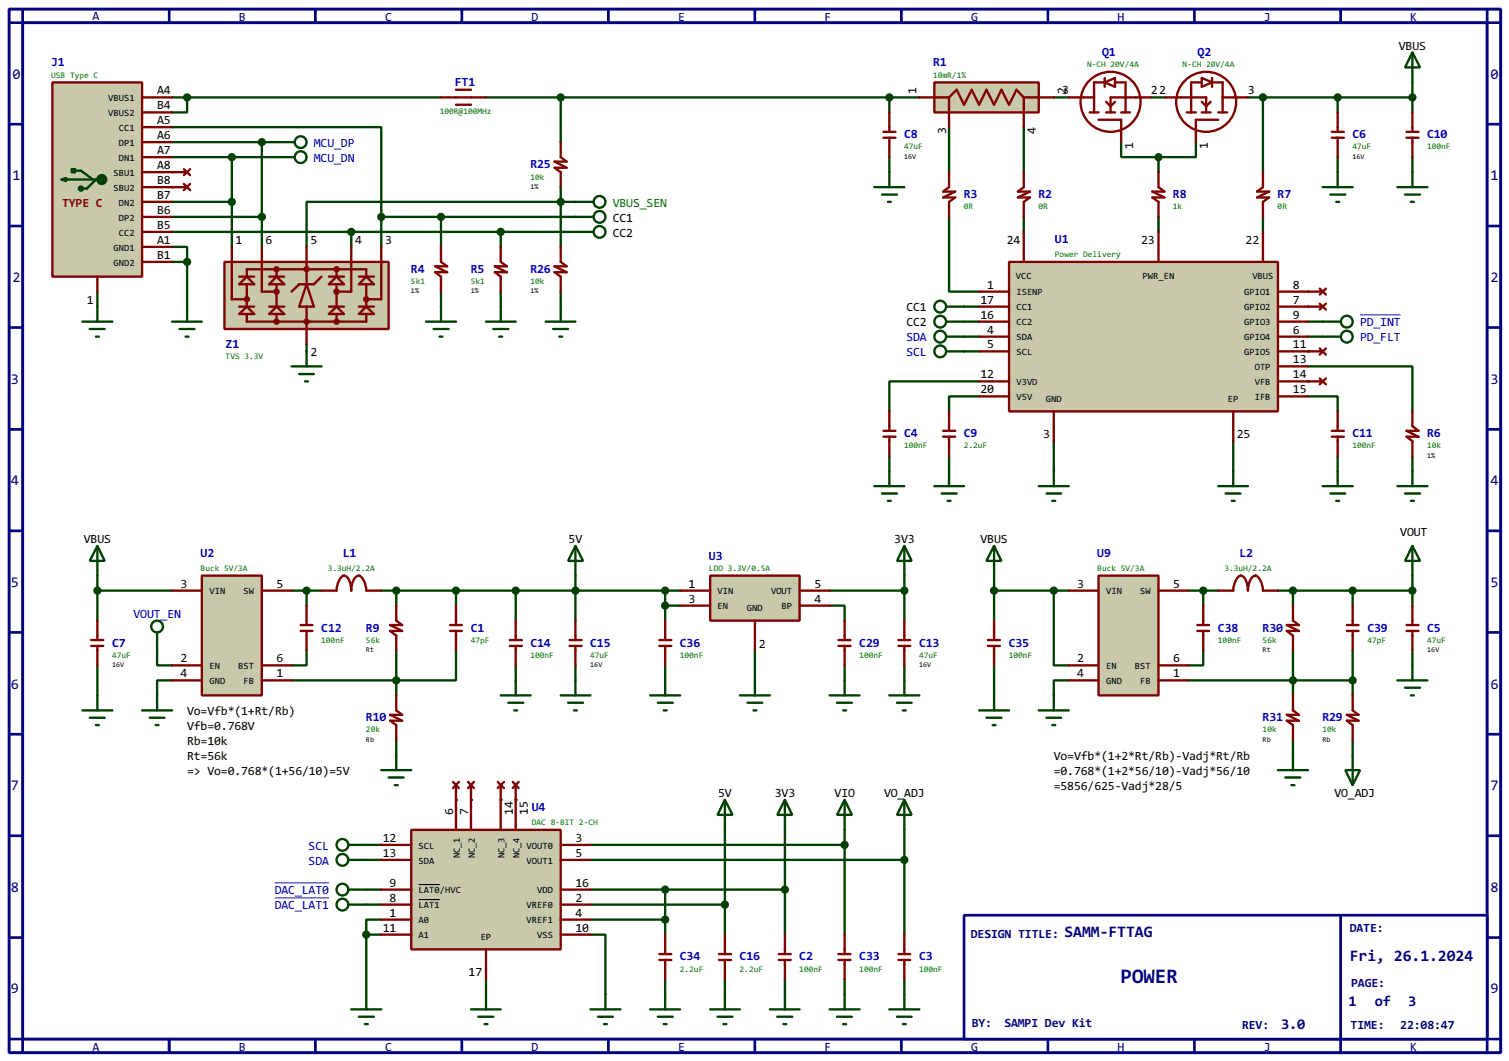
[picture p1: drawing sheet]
<svg xmlns="http://www.w3.org/2000/svg" width="256mm" height="180mm" viewBox="0 0 256 180" stroke-linecap="round" stroke-linejoin="round" font-family="sans-serif">
<path d="M1.6 1.6h253.5v177.3h-253.5zM3.9 3.9h248.9v172.7h-248.9z" fill="none" stroke="#000080" stroke-width=".5"/>
<path d="M3.9 1.6v2.3h-2.3M28.8 1.6v2.3" fill="none" stroke="#000080" stroke-width=".45"/>
<path d="M163.9 155.5h88.9v21.1h-88.9z" fill="#fff" stroke="#000080" stroke-width=".45"/>
<g fill="none" stroke="#000080" stroke-width=".45">
<path d="M53.6 1.6v2.3M78.5 1.6v2.3M103.4 1.6v2.3M128.3 1.6v2.3M153.2 1.6v2.3M178.1 1.6v2.3M203 1.6v2.3M227.9 1.6v2.3M252.8 1.6v2.3h2.3M1.6 21.1h2.3M1.6 38.4h2.3M252.8 21.1h2.3"/>
<path d="M252.8 38.4h2.3M1.6 55.7h2.3M252.8 55.7h2.3M1.6 73h2.3M252.8 73h2.3M1.6 90.2h2.3M252.8 90.2h2.3M1.6 107.5h2.3M252.8 107.5h2.3M1.6 124.8h2.3M252.8 124.8h2.3M1.6 142h2.3"/>
<path d="M1.6 159.3h2.3M227.9 155.5v23.4M252.8 142h2.3M252.8 159.3h2.3M1.6 176.6h2.3v2.3M28.8 176.6v2.3M53.6 176.6v2.3M78.5 176.6v2.3M103.4 176.6v2.3M128.3 176.6v2.3M153.2 176.6v2.3M178.1 176.6v2.3"/>
<path d="M203 176.6v2.3M255.1 176.6h-2.3v2.3"/>
</g>
<g fill="none" stroke="#004000" stroke-width=".4">
<path d="M29.3 16.6h45.7M151.2 16.6v2.5M195.6 16.6h2.6M29.3 21.6h35.5v15.3M29.3 26.7h17.7M29.3 24.2h17.7M39.4 26.7v15.3M44.5 24.2v17.8M64.8 36.9v5.1M64.8 36.9h33M75 36.9v5.1M85.1 39.4v2.6"/>
<path d="M97.8 39.4h-38.1v2.6M151.2 26.7v2.6M227.4 26.7v2.6M16.6 49.6v2.5M29.3 42h2.5v10.1M52.1 58.5v1.2M75 49.6v2.5M85.1 49.6v2.5M161.3 77.5v2.6M227.4 77.5v2.6M240.1 77.5v2.6M16.6 113.1v5.1"/>
<path d="M29.3 115.6h-2.6v2.6M49.6 100.4h5.1M49.6 115.6h17.8M64.8 100.4h2.6v2.5M67.4 110.5v7.7M87.7 100.4v5.1M87.7 113.1v2.5M97.8 113.1v2.5M67.4 125.8v2.5"/>
</g>
<circle cx="29.3" cy="29.3" r=".2" fill="#004000"/>
<path d="M31.8 16.6v2.5h-2.5M29.3 39.4h30.4M29.3 36.9h15.2M29.3 34.3h10.1M29.3 44.5h2.5" fill="none" stroke="#004000" stroke-width=".4"/>
<circle cx="29.3" cy="31.8" r=".2" fill="#004000"/>
<g fill="none" stroke="#004000" stroke-width=".4">
<path d="M151.2 16.6h5.1M179.1 16.6h2.6M212.1 16.6h15.3v2.5M214.7 16.6v12.7M190.6 24.2v2.5h6.3M196.9 26.7v2.6M203.3 24.2v2.5h-6.4M240.1 26.7v2.6M163.9 57.2h2.5M163.9 59.7h2.5M222.3 57.2h2.5M151.2 77.5v2.6"/>
<path d="M179.1 75v5.1M52.1 110.5v2.6h-2.5M52.1 100.4v2.5M77.5 110.5v5.1h-10.1M123.2 166.4v2.6M133.4 166.4v2.6M153.7 166.4v2.6"/>
</g>
<g fill="#004000">
<circle cx="222.3" cy="52.1" r=".2"/>
<circle cx="222.3" cy="49.6" r=".2"/>
</g>
<path d="M222.3 54.7h2.5" fill="none" stroke="#004000" stroke-width=".4"/>
<circle cx="222.3" cy="59.7" r=".2" fill="#004000"/>
<path d="M163.9 52.1h2.5M163.9 54.7h2.5M166.4 64.8h-15.2v5.1M222.3 67.4h5.1v2.5" fill="none" stroke="#004000" stroke-width=".4"/>
<circle cx="222.3" cy="64.8" r=".2" fill="#004000"/>
<g fill="none" stroke="#004000" stroke-width=".4">
<path d="M82.6 16.6h68.6M95.3 16.6v7.6M95.3 31.8v10.2M97.8 34.3h-45.7v7.7M161.3 36.9v12.7h5.1M161.3 21.6v7.7M174 21.6v7.7M174 36.9v2.5M196.9 36.9v2.5M214.7 36.9v2.5M95.3 49.6v2.5M166.4 67.4h-5.1v2.5"/>
<path d="M209.6 75v5.1M222.3 62.3h17.8v7.6M153.7 97.8v7.7M67.4 100.4h20.3M77.5 100.4v2.5M128.3 110.5v5.1M141 102.9h2.6v2.6M141 100.4h12.7M143.6 113.1v2.5M153.7 113.1v2.5M240.1 110.5v2.6M64.8 156.3h-2.5v12.7"/>
<path d="M113.1 166.4v2.6M143.6 166.4v2.6"/>
</g>
<g fill="#004000">
<circle cx="77.5" cy="135.9" r=".2"/>
<circle cx="80.1" cy="135.9" r=".2"/>
</g>
<path d="M62.3 143.6h2.5M62.3 158.8h2.5M100.4 158.8h2.5v10.2M82.6 166.4v2.6" fill="none" stroke="#004000" stroke-width=".4"/>
<g fill="#004000">
<circle cx="87.7" cy="135.9" r=".2"/>
<circle cx="85.1" cy="135.9" r=".2"/>
</g>
<g fill="none" stroke="#004000" stroke-width=".4">
<path d="M227.4 16.6h12.7M240.1 14v5.1M14 54.7h5.1M15.3 55.9h2.5M16.3 57.2h.5M16.6 52.1v2.6M29.3 54.7h5M30.5 55.9h2.6M31.6 57.2h.5M31.8 52.1v2.6M16.6 97.8v7.7M97.8 97.8v7.7"/>
<path d="M169 97.8v7.7M240.1 97.8v5.1M16.6 100.4h12.7M26.7 110.5v2.6h2.6M87.7 100.4h27.9M113.1 100.4v5.1M113.1 113.1v2.5M113.1 102.9h2.5M169 100.4h12.7M169 113.1v5.1M179.1 100.4v12.7h2.6M181.7 115.6h-2.6v2.6"/>
<path d="M202 100.4h5.1M202 115.6h27.9M204.5 110.5v2.6h-2.5M204.5 100.4v2.5M217.2 100.4h22.9M219.8 100.4v2.5M219.8 110.5v7.7M229.9 100.4v2.5M229.9 110.5v7.7M219.8 125.8v2.5M229.9 125.8v2.5M62.3 146.1h2.5"/>
<path d="M62.3 151.2h2.5M62.3 153.7h2.5M100.4 146.1h53.3M100.4 151.2h33M100.4 153.7h22.8M100.4 143.6h43.2M100.4 156.3h12.7M113.1 151.2v7.6M123.2 141v17.8M133.4 141v17.8M143.6 141v17.8M153.7 141v17.8"/>
</g>
<g fill="#004000" stroke="#004000" stroke-width=".4">
<circle cx="31.8" cy="44.5" r=".5"/>
<circle cx="31.8" cy="16.6" r=".5"/>
</g>
<path d="M75 16.6h7.6M77.5 15.3h2.6M77.5 17.8h2.6" fill="none" stroke="#800000" stroke-width=".4"/>
<path d="M38.2 44.5h27.9v11.4h-27.9z" fill="#c8c8aa" stroke="#800000" stroke-width=".4"/>
<g fill="none" stroke="#800000" stroke-width=".4">
<path d="M151.2 19.1v3.3M227.4 19.1v3.3M150.2 22.4h2M150.2 23.4h2M151.2 23.4v3.3M214.7 29.3v2.5l-1 .8h2l-2 1h2l-1 .7v2.6M226.4 22.4h2M226.4 23.4h2M227.4 23.4v3.3M39.4 42v8.9h2.6M40.7 47h2.5M40.7 48.3l1.3-1.3 1.2 1.3z"/>
<path d="M40.7 52.1h2.5M40.7 53.4l1.3-1.3 1.2 1.3zM42 47v-1.2h20.3v1.2M42 48.3v3.8M42 53.4v1.3h20.3v-1.3M44.5 42v7.6h2.5M45.8 47h2.5M45.8 52.1h2.5M45.8 53.4l1.2-1.3 1.3 1.3zM47 47l1.3 1.3h-2.5zM47 45.8v1.2M47 48.3v3.8"/>
<path d="M47 53.4v1.3M52.1 48.3l1.3 3.8h-2.5zM52.1 42v6.3M52.1 52.1v6.4M54.7 47l-1.3 1.3h-2.5l-1.3 1.3M55.9 47h2.6M55.9 48.3l1.3-1.3 1.3 1.3zM55.9 52.1h2.6M55.9 53.4l1.3-1.3 1.3 1.3zM57.2 45.8v1.2M57.2 48.3v3.8M57.2 53.4v1.3"/>
<path d="M59.7 42v7.6h-2.5M61 47h2.6M61 52.1h2.6M61 53.4l1.3-1.3 1.3 1.3zM62.3 47l1.3 1.3h-2.6zM62.3 48.3v3.8M64.8 42v8.9h-2.5M75 42v2.5l1 .8h-2l2 1h-2l1 .7v2.6M85.1 42v2.5l1.1 .8h-2.1l2.1 1h-2.1l1 .7v2.6M160.3 73.2h2.1M160.3 74.2h2.1M161.3 69.9v3.3"/>
<path d="M161.3 74.2v3.3M226.4 73.2h2M226.4 74.2h2M227.4 69.9v3.3M227.4 74.2v3.3M240.1 69.9v2.5l1 .8h-2l2 1h-2l1 .8v2.5M15.5 108.8h2.1M15.5 109.8h2.1M16.6 105.5v3.3M16.6 109.8v3.3"/>
</g>
<g fill="#800000" stroke="#800000" stroke-width=".4">
<circle cx="52.1" cy="45.8" r=".35"/>
<circle cx="57.2" cy="45.8" r=".35"/>
<circle cx="47" cy="45.8" r=".35"/>
<circle cx="47" cy="54.7" r=".35"/>
<circle cx="57.2" cy="54.7" r=".35"/>
<circle cx="52.1" cy="54.7" r=".35"/>
<circle cx="47" cy="49.6" r=".35"/>
<circle cx="41.9" cy="50.9" r=".35"/>
<circle cx="57.2" cy="49.6" r=".35"/>
<circle cx="62.2" cy="50.9" r=".35"/>
</g>
<g fill="none" stroke="#004000" stroke-width=".4">
<path d="M240.1 8.9l1.3 2.6h-2.6zM240.1 8.9v5.1M47 26.7h3.1M47 24.2h3.1M97.8 36.9h3.1M97.8 39.4h3.1M148.6 31.8h5.1M149.9 33.1h2.6M150.9 34.3h.5M151.2 29.3v2.5M224.8 31.8h5.1M226.1 33.1h2.6"/>
<path d="M227.1 34.3h.5M227.4 29.3v2.5M52.1 59.7v2.6M72.4 54.7h5.1M73.7 55.9h2.6M74.7 57.2h.5M75 52.1v2.6M82.6 54.7h5.1M83.9 55.9h2.5M84.9 57.2h.5M85.1 52.1v2.6M160.8 52.1h3.1"/>
<path d="M160.8 54.7h3.1M49.6 62.3h5.1M50.9 63.6h2.5M51.9 64.8h.5M148.6 82.6h5.1M149.9 83.9h2.6M150.9 85.1h.5M151.2 80.1v2.5M158.8 82.6h5.1M160.1 83.9h2.5M161.1 85.1h.5M161.3 80.1v2.5"/>
<path d="M176.6 82.6h5.1M177.9 83.9h2.5M178.9 85.1h.5M179.1 80.1v2.5M207.1 82.6h5M208.3 83.9h2.6M209.4 85.1h.5M209.6 80.1v2.5M224.8 82.6h5.1M226.1 83.9h2.6M227.1 85.1h.5M227.4 80.1v2.5"/>
<path d="M237.5 82.6h5.1M238.8 83.9h2.6M239.8 85.1h.5M240.1 80.1v2.5M16.6 118.2v2.5M14 120.7h5.1M15.3 122h2.5M16.3 123.2h.5"/>
<circle cx="51.1" cy="26.7" r="1"/>
<circle cx="51.1" cy="24.2" r="1"/>
<circle cx="101.9" cy="36.9" r="1"/>
<circle cx="101.9" cy="39.4" r="1"/>
<circle cx="159.8" cy="54.7" r="1"/>
<circle cx="159.8" cy="52.1" r="1"/>
</g>
<g fill="#004000" stroke="#004000" stroke-width=".4">
<circle cx="44.5" cy="36.9" r=".5"/>
<circle cx="39.4" cy="34.3" r=".5"/>
<circle cx="59.7" cy="39.4" r=".5"/>
<circle cx="151.1" cy="16.6" r=".5"/>
<circle cx="64.8" cy="36.9" r=".5"/>
<circle cx="74.9" cy="36.9" r=".5"/>
<circle cx="85.1" cy="39.4" r=".5"/>
<circle cx="39.4" cy="26.7" r=".5"/>
<circle cx="44.5" cy="24.2" r=".5"/>
</g>
<path d="M34.3 97.8h10.2v20.4h-10.2z" fill-rule="evenodd" fill="#c8c8aa" stroke="#800000" stroke-width=".4"/>
<g fill="none" stroke="#800000" stroke-width=".4">
<path d="M181.7 16.6h4.3M185.2 19.1h1.5M187.8 14h-1.8v5.1M187.8 13.3v1.5M187.8 14l1.7-.7v1.5zM188 19.1h1.5M188 17.3l.8 .8 .7-.8M189.5 14h1.8v5.1M190.6 19.1h1.5M195.6 16.6h-6.8v2.5M198.2 16.6h6.8v2.5M201.7 19.1h1.6"/>
<path d="M204.3 19.1h1.5M204.3 14h-1.8v5.1M204.3 17.3l.7 .8 .8-.8M204.3 13.3l1.7 .7-1.7 .8zM206 14h1.8v5.1M206 13.3v1.5M207.1 19.1h1.5M207.8 16.6h4.3M29.3 29.3h2.5M29.3 31.8h2.5M31.3 28.8l1 1M31.3 31.3l1 1"/>
<path d="M32.3 28.8l-1 1M32.3 31.3l-1 1M186.7 20.4h3.9v3.8M207.1 20.4h-3.8v3.8M222.3 49.6h2.5M222.3 52.1h2.5M222.3 59.7h2.5M224.3 49.1l1.1 1M224.3 51.6l1.1 1M224.3 59.2l1.1 1.1M225.4 49.1l-1.1 1M225.4 51.6l-1.1 1"/>
<path d="M225.4 59.2l-1.1 1.1M222.3 64.8h2.5M224.3 64.3l1.1 1M225.4 64.3l-1.1 1M29.3 115.6h5M29.3 113.1h5M29.3 100.4h5M44.5 115.6h5.1M44.5 113.1h5.1M44.5 100.4h5.1M54.7 100.4h2.5a2.75 2.75 0 0 1 1.3-2.6 1.5 1.5 0 0 1 1 1.3l.2 1.3a3.2 3.2 0 0 1 .9-2.5l.4-.1a2.75 2.75 0 0 1 1.3 2.6h2.5M67.4 102.9v2.6l1 .7h-2.1l2.1 1h-2.1l1.1 .8v2.5"/>
<path d="M67.4 118.2v2.5l1 .8h-2.1l2.1 1h-2.1l1.1 .7v2.6M86.7 108.8h2M86.7 109.8h2M87.7 105.5v3.3M87.7 109.8v3.3M96.8 108.8h2.1M96.8 109.8h2.1M97.8 105.5v3.3M97.8 109.8v3.3"/>
<circle cx="188.7" cy="17.3" r="5.1"/>
<circle cx="205" cy="17.3" r="5.1"/>
</g>
<g fill="none" stroke="#004000" stroke-width=".4">
<path d="M237.5 31.8h5.1M238.8 33.1h2.6M239.8 34.3h.5M240.1 29.3v2.5M160.8 59.7h3.1M160.8 57.2h3.1M16.6 92.8l1.2 2.5h-2.5zM16.6 92.8v5M97.8 92.8l1.3 2.5h-2.5zM97.8 92.8v5M153.7 92.8l1.3 2.5h-2.5zM153.7 92.8v5"/>
<path d="M26.7 118.2v2.5M85.1 118.2h5.1M86.4 119.4h2.6M87.7 115.6v2.6M95.3 118.2h5.1M96.6 119.4h2.5M97.8 115.6v2.6M151.2 118.2h5.1M152.5 119.4h2.5M153.7 115.6v2.6M24.2 120.7h5.1M25.5 122h2.5"/>
<path d="M26.5 123.2h.5M64.8 130.9h5.1M66.1 132.1h2.5M67.1 133.4h.5M67.4 128.3v2.6M87.4 120.7h.5M97.6 120.7h.5M153.5 120.7h.5"/>
<circle cx="159.8" cy="57.2" r="1"/>
<circle cx="159.8" cy="59.7" r="1"/>
</g>
<g fill="#004000" stroke="#004000" stroke-width=".4">
<circle cx="52.1" cy="100.4" r=".5"/>
<circle cx="67.3" cy="115.6" r=".5"/>
<circle cx="87.6" cy="100.4" r=".5"/>
<circle cx="67.3" cy="100.4" r=".5"/>
</g>
<path d="M8.9 14h15.3v33h-15.3z" fill="#c8c8aa" stroke="#800000" stroke-width=".4"/>
<g fill="none" stroke="#004000" stroke-width=".4">
<path d="M10.5 30.5l.7-.2v.5zM11.2 30.5h6.1M12.2 28.8h.6v.5h-.6zM12.5 28.8v.5M12.8 29h1l2 1.5M16.3 30.5l-1.5 1.6h-1M224.8 54.7h3.1M224.8 57.2h3.1M125.8 118.2h5.1M127.1 119.4h2.5M128.3 115.6v2.6M123.2 135.9l1.3 2.6h-2.5z"/>
<path d="M123.2 135.9v5.1M128.1 120.7h.5M153.7 135.9l1.3 2.6h-2.5zM153.7 135.9v5.1M59.2 143.6h3.1M59.2 146.1h3.1M120.7 171.5h5.1M122 172.8h2.5M123 174h.5M123.2 169v2.5M130.9 171.5h5M132.1 172.8h2.6"/>
<path d="M133.2 174h.5M133.4 169v2.5M151.2 171.5h5.1M152.5 172.8h2.5M153.5 174h.5M153.7 169v2.5"/>
<circle cx="13.7" cy="32.1" r=".35"/>
<circle cx="17.3" cy="30.5" r=".75"/>
<circle cx="17.3" cy="30.5" r=".5"/>
<circle cx="17.3" cy="30.5" r=".25"/>
<circle cx="228.9" cy="54.7" r="1"/>
<circle cx="228.9" cy="57.2" r="1"/>
<circle cx="58.2" cy="143.6" r="1"/>
<circle cx="58.2" cy="146.1" r="1"/>
</g>
<g fill="none" stroke="#800000" stroke-width=".4">
<path d="M24.2 16.6h5.1M24.2 19.1h5.1M240.1 19.1v3.3M24.2 21.6h5.1M24.2 24.2h5.1M24.2 26.7h5.1M24.2 29.3h5.1M24.2 39.4h5.1M24.2 36.9h5.1M24.2 34.3h5.1M24.2 31.8h5.1M196.9 29.3v2.5l1 .8h-2l2 1h-2l1 .7v2.6"/>
<path d="M239.1 22.4h2M239.1 23.4h2M240.1 23.4v3.3M16.6 47v2.6M24.2 42h5.1M24.2 44.5h5.1M150.2 73.2h2M150.2 74.2h2M151.2 69.9v3.3M151.2 74.2v3.3M51.1 106.2h2M51.1 107.2h2"/>
<path d="M52.1 102.9v3.3M52.1 107.2v3.3M76.5 106.2h2M76.5 107.2h2M77.5 102.9v3.3M77.5 107.2v3.3M123.2 158.8v3.3M133.4 158.8v3.3M153.7 158.8v3.3M122.2 162.1h2.1M122.2 163.1h2.1M123.2 163.1v3.3"/>
<path d="M132.4 162.1h2M132.4 163.1h2M133.4 163.1v3.3M152.7 162.1h2M152.7 163.1h2M153.7 163.1v3.3"/>
</g>
<path d="M231.2 53.5h6.9" fill="none" stroke="#0000c0" stroke-width=".17"/>
<path d="M158.8 14h17.8v5.1h-17.8z" fill="#c8c8aa" stroke="#800000" stroke-width=".4"/>
<path d="M156.3 16.6h5M161.3 16.6l1.3-1.3 1.3 2.5 1.3-2.5 1.2 2.5 1.3-2.5 1.3 2.5 1.2-2.5 1.3 2.5 1.3-2.5 1.2 1.3M161.3 16.6v5M174 16.6h5.1M174 16.6v5" fill="none" stroke="#800000" stroke-width=".4"/>
<g fill="#004000" stroke="#004000" stroke-width=".4">
<circle cx="227.3" cy="16.6" r=".5"/>
<circle cx="214.6" cy="16.6" r=".5"/>
<circle cx="196.9" cy="26.7" r=".5"/>
</g>
<path d="M171.5 44.5h45.7v25.4h-45.7z" fill-rule="evenodd" fill="#c8c8aa" stroke="#800000" stroke-width=".4"/>
<g fill="none" stroke="#800000" stroke-width=".4">
<path d="M161.3 29.3v2.5l-1 .8h2.1l-2.1 1h2.1l-1.1 .7v2.6M174 29.3v2.5l-1 .8h2.1l-2.1 1h2.1l-1.1 .7v2.6M174 39.4v5.1M196.9 39.4v5.1M214.7 39.4v5.1M166.4 49.6h5.1M166.4 57.2h5.1M166.4 59.7h5.1M166.4 52.1h5.1M166.4 54.7h5.1M217.2 49.6h5.1M217.2 57.2h5.1"/>
<path d="M217.2 59.7h5.1M217.2 52.1h5.1M217.2 54.7h5.1M166.4 64.8h5.1M166.4 67.4h5.1M179.1 69.9v5.1M209.6 69.9v5.1M217.2 64.8h5.1M217.2 67.4h5.1M217.2 62.3h5.1M152.7 108.8h2M152.7 109.8h2"/>
<path d="M153.7 105.5v3.3M153.7 109.8v3.3M239.1 106.2h2M239.1 107.2h2M240.1 102.9v3.3M240.1 107.2v3.3"/>
</g>
<path d="M237.5 115.6h5.1M238.8 116.9h2.6M239.8 118.2h.5M240.1 113.1v2.5" fill="none" stroke="#004000" stroke-width=".4"/>
<circle cx="77.5" cy="100.4" r=".5" fill="#004000" stroke="#004000" stroke-width=".4"/>
<path d="M120.7 97.8h15.2v7.7h-15.2z" fill-rule="evenodd" fill="#c8c8aa" stroke="#800000" stroke-width=".4"/>
<g fill="none" stroke="#800000" stroke-width=".4">
<path d="M95.3 24.2v2.5l1 .8h-2l2 1h-2l1 .8v2.5M95.3 42v2.5l1 .8h-2l2 1h-2l1 .7v2.6M115.6 100.4h5.1M115.6 102.9h5.1M128.3 105.5v5M135.9 100.4h5.1M135.9 102.9h5.1M142.5 108.8h2.1M142.5 109.8h2.1M143.6 105.5v3.3M143.6 109.8v3.3M77 132.9l1 1"/>
<path d="M77.5 133.4v2.5M78 132.9l-1 1M79.6 132.9l1 1M80.1 133.4v2.5M80.6 132.9l-1 1M84.6 132.9l1.1 1M85.1 133.4v2.5M85.7 132.9l-1.1 1M87.2 132.9l1 1M87.7 133.4v2.5M88.2 132.9l-1 1M113.1 158.8v3.3"/>
<path d="M143.6 158.8v3.3M112.1 162.1h2M112.1 163.1h2M113.1 163.1v3.3M142.5 162.1h2.1M142.5 163.1h2.1M143.6 163.1v3.3"/>
</g>
<g fill="none" stroke="#004000" stroke-width=".4">
<path d="M97.8 34.3h3.1M92.8 54.7h5M94 55.9h2.6M95.1 57.2h.5M95.3 52.1v2.6M141 118.2h5.1M142.3 119.4h2.5M143.6 115.6v2.6M133.4 135.9l1.3 2.6h-2.6zM133.4 135.9v5.1M143.3 120.7h.5M143.6 135.9l1.2 2.6h-2.5z"/>
<path d="M143.6 135.9v5.1M228.7 130.9h2.5l-1.3 2.5zM229.9 128.3v5.1M59.7 171.5h5.1M61 172.8h2.6M62 174h.5M62.3 169v2.5M80.1 171.5h5M81.3 172.8h2.6M82.4 174h.5M82.6 169v2.5M100.4 171.5h5.1"/>
<path d="M101.7 172.8h2.5M102.7 174h.5M102.9 169v2.5M110.5 171.5h5.1M111.8 172.8h2.6M112.8 174h.5M113.1 169v2.5M141 171.5h5.1M142.3 172.8h2.5M143.3 174h.5M143.6 169v2.5"/>
<circle cx="101.9" cy="34.3" r="1"/>
</g>
<g fill="#004000" stroke="#004000" stroke-width=".4">
<circle cx="153.7" cy="100.4" r=".5"/>
<circle cx="95.3" cy="34.3" r=".5"/>
<circle cx="95.3" cy="16.6" r=".5"/>
<circle cx="62.2" cy="158.8" r=".5"/>
</g>
<path d="M69.9 141h25.4v20.3h-25.4z" fill-rule="evenodd" fill="#c8c8aa" stroke="#800000" stroke-width=".4"/>
<g fill="none" stroke="#800000" stroke-width=".4">
<path d="M167.9 108.8h2.1M167.9 109.8h2.1M169 105.5v3.3M169 109.8v3.3M229.9 118.2v2.5l1 .8h-2l2 1h-2l1 .7v2.6M77.5 135.9v5.1M80.1 135.9v5.1M85.1 135.9v5.1M87.7 135.9v5.1M64.8 156.3h5.1M64.8 153.7h5.1M64.8 143.6h5.1"/>
<path d="M64.8 146.1h5.1M64.8 158.8h5.1M64.8 151.2h5.1M95.3 156.3h5.1M95.3 153.7h5.1M95.3 143.6h5.1M95.3 146.1h5.1M95.3 158.8h5.1M95.3 151.2h5.1M82.6 161.3v5.1"/>
</g>
<path d="M71.2 152.9h3.6M71.2 150.3h3.6" fill="none" stroke="#000" stroke-width=".17"/>
<g fill="none" stroke="#004000" stroke-width=".4">
<path d="M169 92.8l1.2 2.5h-2.5zM169 92.8v5M240.1 92.8l1.3 2.5h-2.6zM240.1 92.8v5M26.7 107.5v3M169 118.2v2.5M166.4 120.7h5.1M167.7 122h2.5M168.7 123.2h.5M59.2 151.2h3.1M59.2 153.7h3.1"/>
<circle cx="26.7" cy="106.5" r="1"/>
<circle cx="58.2" cy="153.7" r="1"/>
<circle cx="58.2" cy="151.2" r="1"/>
</g>
<path d="M46.7 150h9.2M46.7 152.6h9.2" fill="none" stroke="#0000c0" stroke-width=".17"/>
<g fill="#004000" stroke="#004000" stroke-width=".4">
<circle cx="240" cy="16.6" r=".5"/>
<circle cx="16.5" cy="100.4" r=".5"/>
</g>
<path d="M186.7 97.8h10.2v20.4h-10.2z" fill-rule="evenodd" fill="#c8c8aa" stroke="#800000" stroke-width=".4"/>
<g fill="none" stroke="#800000" stroke-width=".4">
<path d="M112.1 108.8h2M112.1 109.8h2M113.1 105.5v3.3M113.1 109.8v3.3M181.7 115.6h5M181.7 113.1h5M181.7 100.4h5M196.9 115.6h5.1M196.9 113.1h5.1M196.9 100.4h5.1M203.5 107.2h2M203.5 106.2h2"/>
<path d="M204.5 102.9v3.3M204.5 107.2v3.3M207.1 100.4h2.5a2.75 2.75 0 0 1 1.3-2.6 1.5 1.5 0 0 1 1 1.3l.2 1.3a3.2 3.2 0 0 1 .9-2.5l.4-.1a2.75 2.75 0 0 1 1.3 2.6h2.5M219.8 102.9v2.6l1 .7h-2.1l2.1 1h-2.1l1.1 .8v2.5M219.8 118.2v2.5l1 .8h-2.1l2.1 1h-2.1l1.1 .7v2.6M228.9 107.2h2M228.9 106.2h2M229.9 102.9v3.3M229.9 107.2v3.3"/>
</g>
<path d="M110.5 118.2h5.1M111.8 119.4h2.6M113.1 115.6v2.6M179.1 118.2v2.5M112.8 120.7h.5M176.6 120.7h5.1M177.9 122h2.5M178.9 123.2h.5M217.2 130.9h5.1M218.5 132.1h2.5M219.5 133.4h.5M219.8 128.3v2.6" fill="none" stroke="#004000" stroke-width=".4"/>
<g fill="#004000" stroke="#004000" stroke-width=".4">
<circle cx="204.5" cy="100.4" r=".5"/>
<circle cx="219.7" cy="115.6" r=".5"/>
<circle cx="219.7" cy="100.4" r=".5"/>
<circle cx="229.9" cy="100.4" r=".5"/>
<circle cx="168.9" cy="100.4" r=".5"/>
<circle cx="179.1" cy="100.4" r=".5"/>
<circle cx="143.5" cy="143.6" r=".5"/>
<circle cx="153.7" cy="146.1" r=".5"/>
<circle cx="133.4" cy="151.2" r=".5"/>
<circle cx="123.2" cy="153.7" r=".5"/>
<circle cx="113" cy="156.3" r=".5"/>
<circle cx="113" cy="151.2" r=".5"/>
<circle cx="113" cy="102.9" r=".5"/>
<circle cx="229.9" cy="115.6" r=".5"/>
<circle cx="240" cy="100.4" r=".5"/>
<circle cx="113" cy="100.4" r=".5"/>
<circle cx="97.8" cy="100.4" r=".5"/>
</g>
<text font-size="4.2" fill="#000080" x="190.5" y="167">POWER</text>
<g font-size="3.2" fill="#000080">
<text x="180.9" y="159.3">SAMM-FTTAG</text>
<text x="229.4" y="163.2">Fri, 26.1.2024</text>
</g>
<g font-size="3" fill="#000080">
<text x="2.1" y="13.4">0</text>
<text x="253.4" y="13.4">0</text>
<text x="2.1" y="30.7">1</text>
<text x="253.4" y="30.7">1</text>
<text x="2.1" y="47.9">2</text>
<text x="253.4" y="47.9">2</text>
<text x="1.9" y="65.2">3</text>
<text x="253.4" y="65.2">3</text>
<text x="1.9" y="82.5">4</text>
<text x="253.4" y="82.5">4</text>
<text x="1.9" y="99.8">5</text>
<text x="253.4" y="99.8">5</text>
<text x="1.9" y="117">6</text>
<text x="253.4" y="117">6</text>
<text x="1.9" y="134.3">7</text>
<text x="253.4" y="134.3">7</text>
<text x="1.9" y="151.6">8</text>
<text x="253.4" y="151.6">8</text>
<text x="1.9" y="168.8">9</text>
<text x="229.2" y="170.9">1</text>
<text x="233.7" y="170.9">of</text>
<text x="239.4" y="170.9">3</text>
<text x="253.4" y="168.8">9</text>
<text x="217.8" y="174.9">3.0</text>
</g>
<g font-size="2.5" fill="#000080">
<text x="15.7" y="3.4">A</text>
<text x="40.6" y="3.6">B</text>
<text x="65.5" y="3.6">C</text>
<text x="90.4" y="3.6">D</text>
<text x="115.3" y="3.6">E</text>
<text x="140.2" y="3.6">F</text>
<text x="165.1" y="3.6">G</text>
<text x="190" y="3.6">H</text>
<text x="214.8" y="3.6">J</text>
<text x="239.7" y="3.6">K</text>
<text x="165" y="159.4">DESIGN TITLE:</text>
<text x="229.4" y="158.3">DATE:</text>
<text x="229.7" y="167.7">PAGE:</text>
<text x="15.7" y="178.7">A</text>
<text x="40.6" y="178.7">B</text>
<text x="65.5" y="178.7">C</text>
<text x="90.4" y="178.7">D</text>
<text x="115.3" y="178.7">E</text>
<text x="140.2" y="178.7">F</text>
<text x="165.1" y="178.7">G</text>
<text x="165.2" y="174.6">BY:</text>
<text x="170.7" y="174.6">SAMPI Dev Kit</text>
<text x="190" y="178.7">H</text>
<text x="211.1" y="174.8">REV:</text>
<text x="214.8" y="178.7">J</text>
<text x="229.6" y="174.8">TIME:</text>
<text x="238" y="174.8">22:08:47</text>
<text x="239.7" y="178.7">K</text>
</g>
<g font-size="2.5" fill="#0000c0">
<text x="8.7" y="11.3">J1</text>
<text x="158.6" y="11.3">R1</text>
<text x="187.3" y="9.5">Q1</text>
<text x="203.6" y="9.5">Q2</text>
<text x="77.3" y="14.5">FT1</text>
<text x="153.7" y="23.5">C8</text>
<text x="229.9" y="23.5">C6</text>
<text x="242.6" y="23.5">C10</text>
<text x="53.4" y="27.5">MCU_DN</text>
<text x="53.4" y="25">MCU_DP</text>
<text x="90.2" y="28.6">R25</text>
<text x="163.8" y="33.7">R3</text>
<text x="176.5" y="33.7">R2</text>
<text x="199.4" y="33.7">R8</text>
<text x="217.2" y="33.7">R7</text>
<text x="179.3" y="41.3">U1</text>
<text x="69.9" y="46.4">R4</text>
<text x="80" y="46.4">R5</text>
<text x="90.2" y="46.4">R26</text>
<text x="38.4" y="59.1">Z1</text>
<text x="154.1" y="58">SDA</text>
<text x="231.2" y="55.4">PD_INT</text>
<text x="231.2" y="58">PD_FLT</text>
<text x="154.1" y="60.5">SCL</text>
<text x="153.7" y="74.3">C4</text>
<text x="163.8" y="74.3">C9</text>
<text x="229.9" y="74.3">C11</text>
<text x="242.6" y="74.3">R6</text>
<text x="34.1" y="94.6">U2</text>
<text x="58.3" y="94.6">L1</text>
<text x="120.5" y="95.1">U3</text>
<text x="186.5" y="94.6">U9</text>
<text x="210.7" y="94.6">L2</text>
<text x="22.7" y="105">VOUT_EN</text>
<text x="54.6" y="107.3">C12</text>
<text x="62.2" y="107.3">R9</text>
<text x="80" y="107.3">C1</text>
<text x="207" y="107.3">C38</text>
<text x="214.6" y="107.3">R30</text>
<text x="232.4" y="107.3">C39</text>
<text x="242.6" y="107.3">C5</text>
<text x="19.1" y="109.9">C7</text>
<text x="90.2" y="109.9">C14</text>
<text x="100.3" y="109.9">C15</text>
<text x="115.6" y="109.9">C36</text>
<text x="146.1" y="109.9">C29</text>
<text x="156.2" y="109.9">C13</text>
<text x="171.5" y="109.9">C35</text>
<text x="62.2" y="122.6">R10</text>
<text x="214.6" y="122.6">R31</text>
<text x="224.8" y="122.6">R29</text>
<text x="90.4" y="137.8">U4</text>
<text x="52.5" y="144.4">SCL</text>
<text x="52.5" y="146.9">SDA</text>
<text x="46.7" y="152">DAC_LAT0</text>
<text x="46.7" y="154.5">DAC_LAT1</text>
<text x="115.6" y="163.2">C34</text>
<text x="125.7" y="163.2">C16</text>
<text x="135.9" y="163.2">C2</text>
<text x="146.1" y="163.2">C33</text>
<text x="156.2" y="163.2">C3</text>
</g>
<g font-size="2.5">
<text x="237.8" y="8.5">VBUS</text>
<text x="26.7" y="16.1">A4</text>
<text x="155.8" y="15.9" transform="rotate(-90 155.8 15.9)">1</text>
<text x="180.5" y="16.1">3</text>
<text x="181.2" y="15.9" transform="rotate(-90 181.2 15.9)">2</text>
<text x="195.6" y="16.1">22</text>
<text x="212.1" y="16.1">3</text>
<text x="26.7" y="21.1">A5</text>
<text x="26.7" y="23.6">A6</text>
<text x="26.7" y="18.6">B4</text>
<text x="160.8" y="22.8" transform="rotate(-90 160.8 22.8)">3</text>
<text x="176.1" y="22.8" transform="rotate(-90 176.1 22.8)">4</text>
<text x="26.7" y="26.2">A7</text>
<text x="26.7" y="28.8">A8</text>
<text x="192.6" y="25.3" transform="rotate(-90 192.6 25.3)">1</text>
<text x="205.3" y="25.3" transform="rotate(-90 205.3 25.3)">1</text>
<text x="26.7" y="33.8">B7</text>
<text x="26.7" y="31.3">B8</text>
<text x="26.7" y="41.5">A1</text>
<text x="26.7" y="38.9">B5</text>
<text x="26.7" y="36.3">B6</text>
<text x="40.1" y="41.5">1</text>
<text x="45.1" y="41.5">6</text>
<text x="52.8" y="41.5">5</text>
<text x="60.4" y="41.5">4</text>
<text x="65.5" y="41.5">3</text>
<text x="104.2" y="37.7">CC1</text>
<text x="104.2" y="40.2">CC2</text>
<text x="171.1" y="41.5">24</text>
<text x="194" y="41.5">23</text>
<text x="211.7" y="41.5">22</text>
<text x="26.7" y="44">B1</text>
<text x="14.8" y="51.6">1</text>
<text x="154.1" y="52.9">CC1</text>
<text x="166.7" y="51.6">17</text>
<text x="167.8" y="49">1</text>
<text x="219.8" y="51.6">7</text>
<text x="219.8" y="49">8</text>
<text x="154.1" y="55.4">CC2</text>
<text x="166.7" y="54.2">16</text>
<text x="167.8" y="56.7">4</text>
<text x="167.8" y="59.2">5</text>
<text x="219.8" y="56.7">6</text>
<text x="219.8" y="54.2">9</text>
<text x="219.8" y="59.2">11</text>
<text x="52.8" y="60.5">2</text>
<text x="166.7" y="64.3">12</text>
<text x="219.8" y="64.3">14</text>
<text x="219.8" y="61.7">13</text>
<text x="166.7" y="66.9">20</text>
<text x="219.8" y="66.9">15</text>
<text x="177.3" y="74.4">3</text>
<text x="210.2" y="74.4">25</text>
<text x="14.3" y="92.3">VBUS</text>
<text x="96.7" y="92.3">5V</text>
<text x="152" y="92.3">3V3</text>
<text x="166.7" y="92.3">VBUS</text>
<text x="238" y="91">VOUT</text>
<text x="30.7" y="99.9">3</text>
<text x="47" y="99.9">5</text>
<text x="117" y="99.9">1</text>
<text x="138.5" y="99.9">5</text>
<text x="183.1" y="99.9">3</text>
<text x="199.4" y="99.9">5</text>
<text x="117" y="102.4">3</text>
<text x="138.5" y="102.4">4</text>
<text x="30.7" y="112.6">2</text>
<text x="47" y="112.6">6</text>
<text x="129" y="110.1">2</text>
<text x="183.1" y="112.6">2</text>
<text x="199.4" y="112.6">6</text>
<text x="30.7" y="115.1">4</text>
<text x="47" y="115.1">1</text>
<text x="183.1" y="115.1">4</text>
<text x="199.4" y="115.1">1</text>
<text x="31.8" y="121.5">Vo=Vfb*(1+Rt/Rb)</text>
<text x="31.8" y="124">Vfb=0.768V</text>
<text x="31.8" y="126.6">Rb=10k</text>
<text x="31.8" y="129.1">Rt=56k</text>
<text x="31.8" y="131.6">=&gt; Vo=0.768*(1+56/10)=5V</text>
<text x="179.1" y="129.1">Vo=Vfb*(1+2*Rt/Rb)-Vadj*Rt/Rb</text>
<text x="179.1" y="131.6">=0.768*(1+2*56/10)-Vadj*56/10</text>
<text x="122.1" y="135.5">5V</text>
<text x="131.7" y="135.5">3V3</text>
<text x="141.9" y="135.5">VIO</text>
<text x="150.3" y="135.5">VO_ADJ</text>
<text x="179.1" y="134.2">=5856/625-Vadj*28/5</text>
<text x="226.8" y="135.5">VO_ADJ</text>
<text x="65.1" y="143.1">12</text>
<text x="77" y="138.5" transform="rotate(-90 77 138.5)">6</text>
<text x="79.6" y="138.4" transform="rotate(-90 79.6 138.4)">7</text>
<text x="87.2" y="138.5" transform="rotate(-90 87.2 138.5)">14</text>
<text x="89.7" y="138.5" transform="rotate(-90 89.7 138.5)">15</text>
<text x="97.8" y="143.1">3</text>
<text x="65.1" y="145.6">13</text>
<text x="97.8" y="145.6">5</text>
<text x="66.2" y="155.8">1</text>
<text x="66.2" y="153.2">8</text>
<text x="66.2" y="150.7">9</text>
<text x="97.8" y="153.2">2</text>
<text x="97.8" y="155.8">4</text>
<text x="97.8" y="150.7">16</text>
<text x="65.1" y="158.3">11</text>
<text x="97.8" y="158.3">10</text>
<text x="79.7" y="165.9">17</text>
</g>
<text font-size="2.5" fill="#800000" x="10.6" y="35.1">TYPE C</text>
<text font-size="2.5" fill="#008000" x="104.2" y="35.1">VBUS_SEN</text>
<g font-size="1.9">
<text x="18.4" y="17.2">VBUS1</text>
<text x="18.4" y="19.8">VBUS2</text>
<text x="20.2" y="22.2">CC1</text>
<text x="19.3" y="29.9">SBU1</text>
<text x="20.2" y="24.8">DP1</text>
<text x="20.2" y="27.3">DN1</text>
<text x="19.3" y="32.5">SBU2</text>
<text x="20.2" y="34.9">DN2</text>
<text x="20.2" y="40">CC2</text>
<text x="20.2" y="37.5">DP2</text>
<text x="19.3" y="42.6">GND1</text>
<text x="19.3" y="45.2">GND2</text>
<text x="172.7" y="47.3">VCC</text>
<text x="194.2" y="47.3">PWR_EN</text>
<text x="212.9" y="47.3">VBUS</text>
<text x="172.8" y="50.2">ISENP</text>
<text x="172.8" y="52.8">CC1</text>
<text x="211.5" y="52.8">GPIO2</text>
<text x="211.5" y="50.2">GPIO1</text>
<text x="172.8" y="57.9">SDA</text>
<text x="172.8" y="55.3">CC2</text>
<text x="211.5" y="57.9">GPIO4</text>
<text x="211.5" y="55.3">GPIO3</text>
<text x="172.8" y="60.3">SCL</text>
<text x="172.8" y="65.5">V3VD</text>
<text x="211.5" y="60.3">GPIO5</text>
<text x="213.3" y="65.5">VFB</text>
<text x="213.3" y="62.9">OTP</text>
<text x="172.8" y="68">V5V</text>
<text x="177.8" y="68.3">GND</text>
<text x="208.7" y="68.3">EP</text>
<text x="213.3" y="68">IFB</text>
<text x="35.6" y="101">VIN</text>
<text x="41.4" y="101">SW</text>
<text x="122" y="101">VIN</text>
<text x="131.1" y="101">VOUT</text>
<text x="188" y="101">VIN</text>
<text x="193.8" y="101">SW</text>
<text x="122" y="103.6">EN</text>
<text x="127" y="103.8">GND</text>
<text x="132.9" y="103.6">BP</text>
<text x="35.6" y="113.7">EN</text>
<text x="40.5" y="113.7">BST</text>
<text x="188" y="113.7">EN</text>
<text x="192.9" y="113.7">BST</text>
<text x="35.6" y="116.3">GND</text>
<text x="41.4" y="116.3">FB</text>
<text x="188" y="116.3">GND</text>
<text x="193.8" y="116.3">FB</text>
<text x="71.2" y="144.2">SCL</text>
<text x="71.2" y="146.8">SDA</text>
<text x="78.2" y="145.8" transform="rotate(-90 78.2 145.8)">NC_1</text>
<text x="80.7" y="145.9" transform="rotate(-90 80.7 145.9)">NC_2</text>
<text x="85.8" y="145.9" transform="rotate(-90 85.8 145.9)">NC_3</text>
<text x="88.3" y="145.9" transform="rotate(-90 88.3 145.9)">NC_4</text>
<text x="89.5" y="144.2">VOUT0</text>
<text x="89.5" y="146.8">VOUT1</text>
<text x="71.2" y="154.4">LAT1</text>
<text x="71.2" y="151.8">LAT0/HVC</text>
<text x="89.5" y="154.4">VREF0</text>
<text x="91.3" y="151.8">VDD</text>
<text x="71.2" y="156.9">A0</text>
<text x="71.2" y="159.5">A1</text>
<text x="81.7" y="159.7">EP</text>
<text x="89.5" y="156.9">VREF1</text>
<text x="91.3" y="159.5">VSS</text>
</g>
<g font-size="1.7" fill="#008000">
<text x="184.8" y="11.5">N-CH 20V/4A</text>
<text x="201" y="11.5">N-CH 20V/4A</text>
<text x="8.7" y="13.2">USB Type C</text>
<text x="158.6" y="13.2">10mR/1%</text>
<text x="74.8" y="19.4">100R@100MHz</text>
<text x="153.7" y="25.4">47uF</text>
<text x="229.9" y="25.4">47uF</text>
<text x="242.6" y="25.4">100nF</text>
<text x="90.2" y="30.5">10k</text>
<text x="163.8" y="35.6">0R</text>
<text x="176.5" y="35.6">0R</text>
<text x="199.4" y="35.6">1k</text>
<text x="217.2" y="35.6">0R</text>
<text x="179.3" y="43.6">Power Delivery</text>
<text x="69.9" y="48.3">5k1</text>
<text x="80" y="48.3">5k1</text>
<text x="90.2" y="48.3">10k</text>
<text x="38.4" y="61">TVS 3.3V</text>
<text x="153.7" y="76.2">100nF</text>
<text x="163.8" y="76.2">2.2uF</text>
<text x="229.9" y="76.2">100nF</text>
<text x="242.6" y="76.2">10k</text>
<text x="34.1" y="97">Buck 5V/3A</text>
<text x="55.7" y="97">3.3uH/2.2A</text>
<text x="120.5" y="97.1">LDO 3.3V/0.5A</text>
<text x="186.5" y="97">Buck 5V/3A</text>
<text x="208.1" y="97">3.3uH/2.2A</text>
<text x="19.1" y="111.8">47uF</text>
<text x="54.6" y="109.3">100nF</text>
<text x="62.2" y="109.3">56k</text>
<text x="80" y="109.3">47pF</text>
<text x="90.2" y="111.8">100nF</text>
<text x="100.3" y="111.8">47uF</text>
<text x="115.6" y="111.8">100nF</text>
<text x="146.1" y="111.8">100nF</text>
<text x="156.2" y="111.8">47uF</text>
<text x="171.5" y="111.8">100nF</text>
<text x="207" y="109.3">100nF</text>
<text x="214.6" y="109.3">56k</text>
<text x="232.4" y="109.3">47pF</text>
<text x="242.6" y="109.3">47uF</text>
<text x="62.2" y="124.5">20k</text>
<text x="214.6" y="124.5">10k</text>
<text x="224.8" y="124.5">10k</text>
<text x="90.4" y="140.1">DAC 8-BIT 2-CH</text>
<text x="115.6" y="165.1">2.2uF</text>
<text x="125.7" y="165.1">2.2uF</text>
<text x="135.9" y="165.1">100nF</text>
<text x="146.1" y="165.1">100nF</text>
<text x="156.2" y="165.1">100nF</text>
</g>
<g font-size="1.5">
<text x="153.7" y="27">16V</text>
<text x="229.9" y="27">16V</text>
<text x="90.2" y="32.1">1%</text>
<text x="69.9" y="49.9">1%</text>
<text x="80" y="49.9">1%</text>
<text x="90.2" y="49.9">1%</text>
<text x="242.6" y="77.8">1%</text>
<text x="19.1" y="113.4">16V</text>
<text x="62.2" y="110.8">Rt</text>
<text x="100.3" y="113.4">16V</text>
<text x="156.2" y="113.4">16V</text>
<text x="214.6" y="110.8">Rt</text>
<text x="242.6" y="110.8">16V</text>
<text x="62.2" y="126.1">Rb</text>
<text x="214.6" y="126.1">Rb</text>
<text x="224.8" y="126.1">Rb</text>
</g>
</svg>
